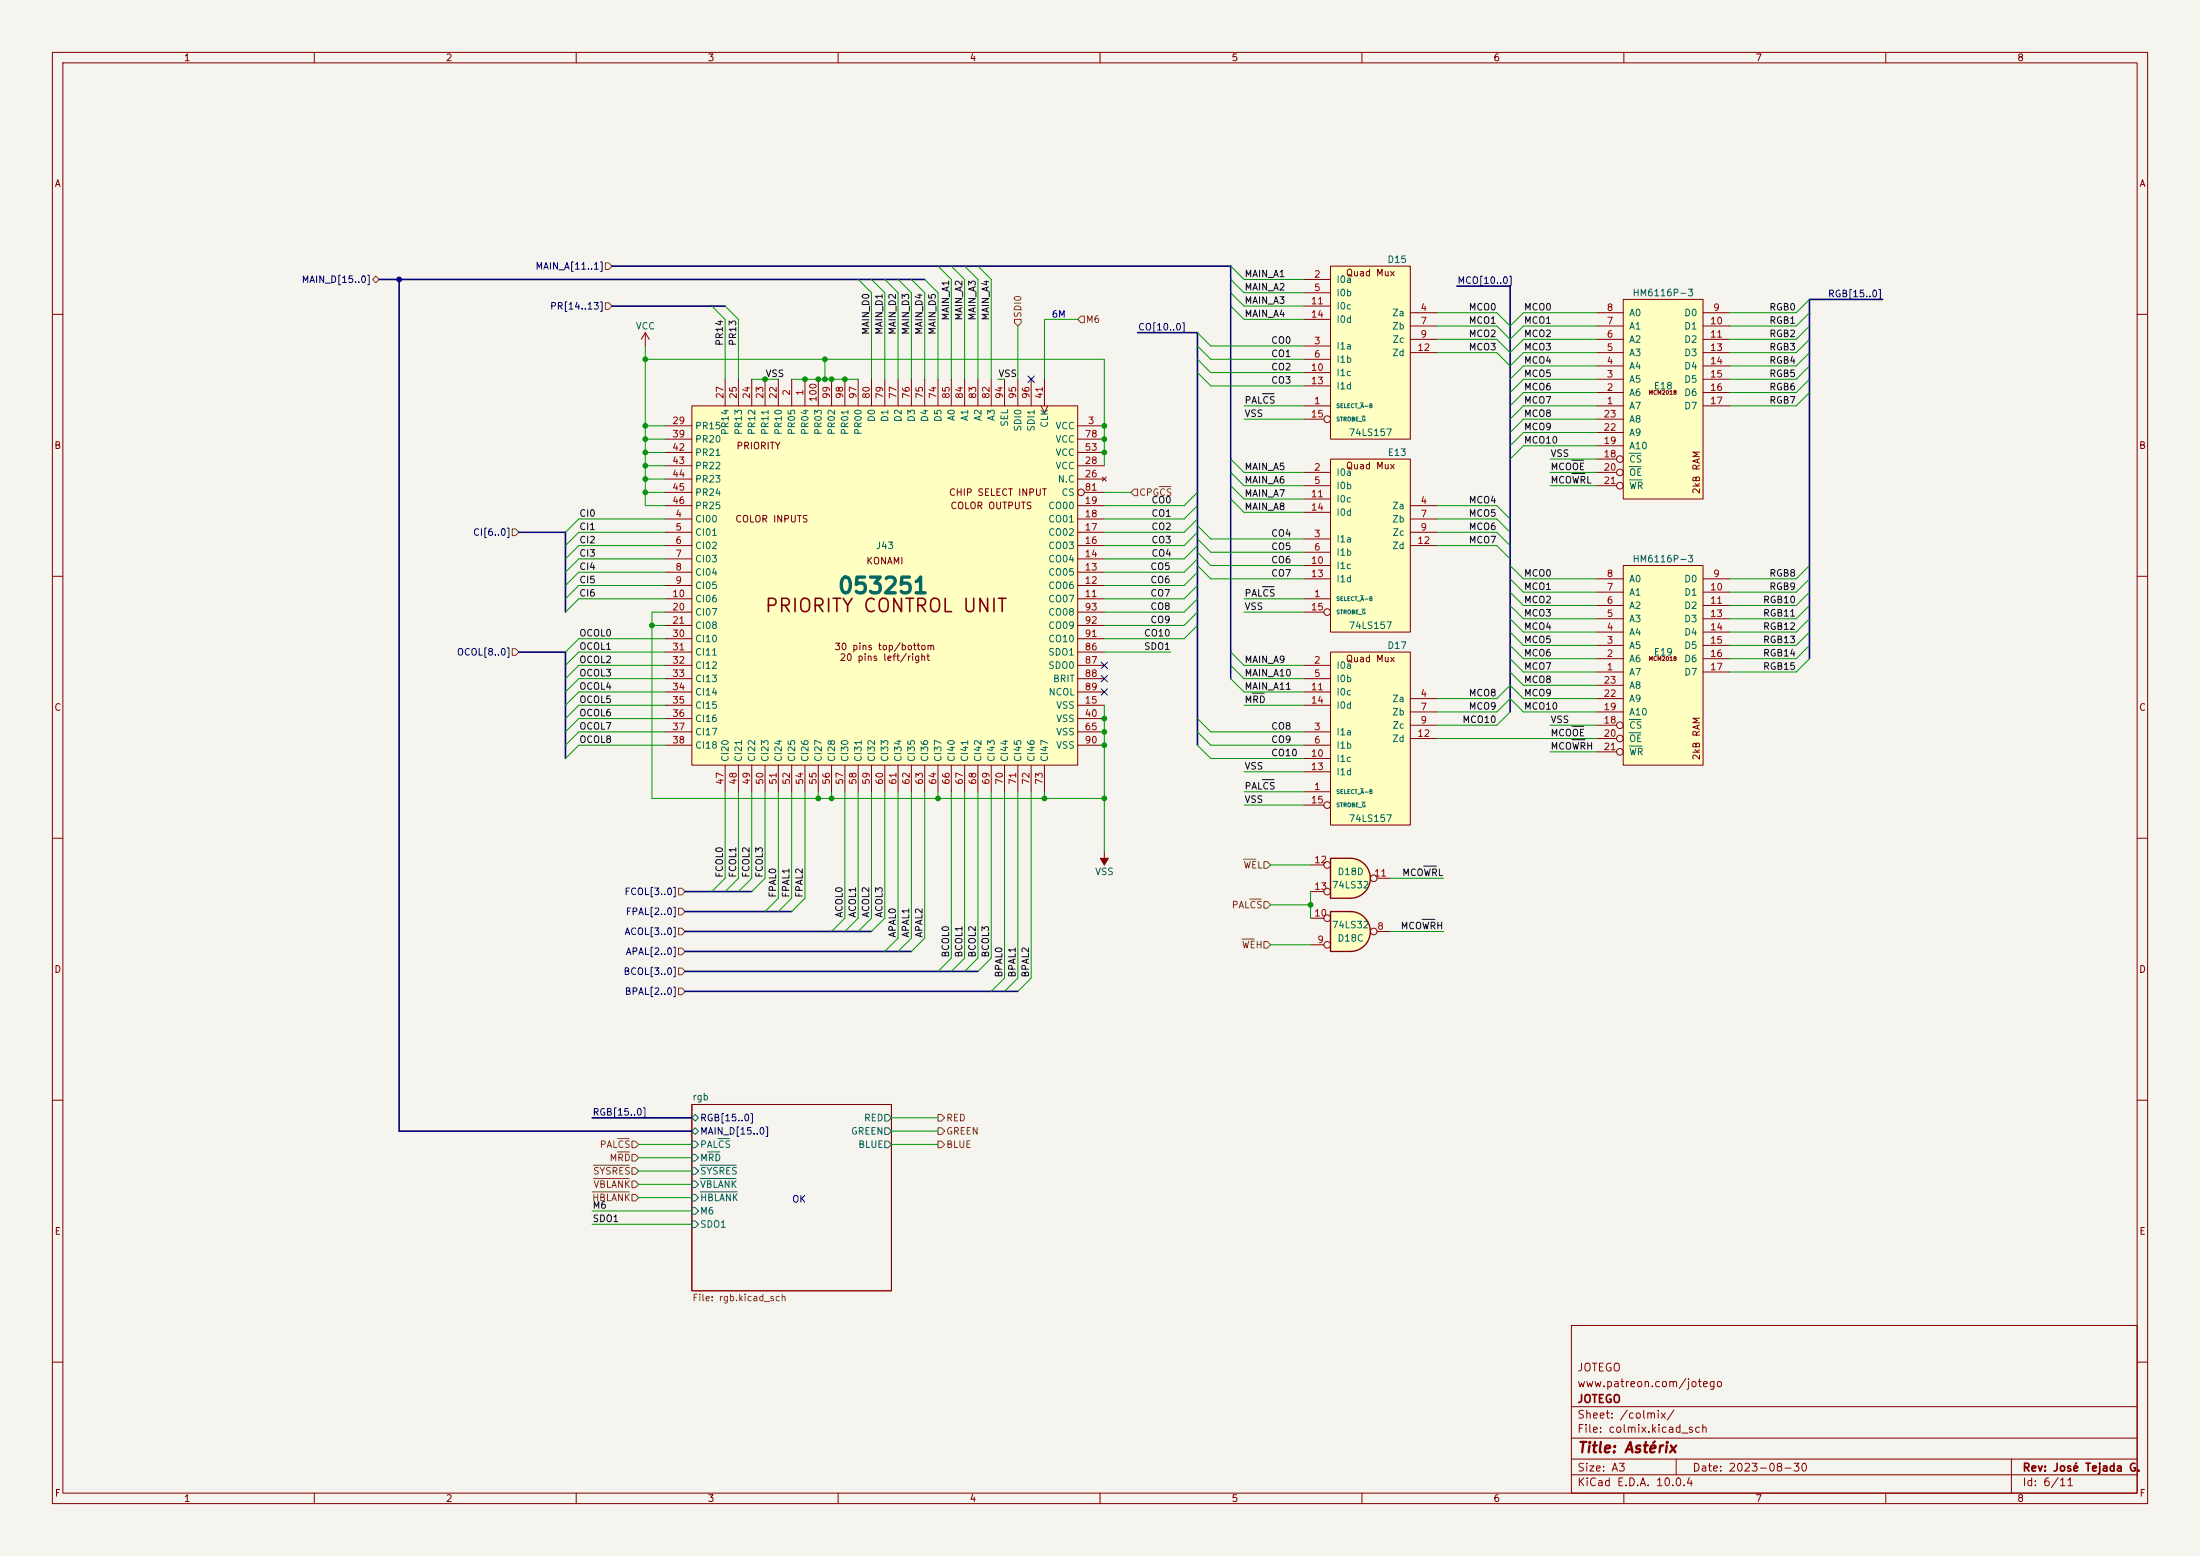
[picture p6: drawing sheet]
<svg xmlns="http://www.w3.org/2000/svg" width="420mm" height="297mm" viewBox="0 0 420 297" stroke-linecap="round" stroke-linejoin="round" font-family="sans-serif">
<path d="M0 0h420v297h-420z" fill="#f5f4ef" stroke="#f5f4ef" stroke-width=".19"/>
<g fill="none" stroke="#840000" stroke-width=".19">
<path d="M10 10h400v277h-400zM12 12h396v273h-396zM60 10v2M110 10v2M160 10v2M210 10v2M260 10v2M310 10v2M360 10v2M10 60h2M408 60h2M10 110h2"/>
<path d="M408 110h2M10 160h2M408 160h2M10 210h2M132.1 210.8h38.1v35.6h-38.1zM408 210h2M300 253h108v32h-108zM10 260h2M300 278.5h108M300 274.5h108M300 268.5h108M320 278.5v3"/>
<path d="M384 278.5v6.5M408 260h2M60 285v2M110 285v2M160 285v2M210 285v2M260 285v2M300 281.5h108M310 285v2M360 285v2"/>
</g>
<g fill="none" stroke="#006464" stroke-width=".19">
<path d="M132.1 215.9l.6-.6 .6 .6-.6 .6zM132.1 217.8h.6l.6 .6-.6 .7h-.6zM132.7 212.7l.6 .7-.6 .6-.6-.6zM135.1 219.9h2.3M137.1 217.3h2.2M168.9 215.3h.6l.7 .6-.7 .6h-.6zM168.9 217.8h.6l.7 .6-.7 .7h-.6zM168.9 212.7h.6l.7 .7-.7 .6h-.6zM132.1 220.3h.6l.6 .7-.6 .6h-.6zM132.1 230.5h.6l.6 .6-.6 .7h-.6zM132.1 233h.6l.6 .7-.6 .6h-.6zM132.1 228h.6l.6 .6-.6 .6h-.6z"/>
<path d="M132.1 225.4h.6l.6 .7-.6 .6h-.6zM132.1 222.9h.6l.6 .6-.6 .7h-.6zM133.7 227.5h7M133.7 225h6.8M133.7 222.4h6.8"/>
</g>
<path d="M309.9 57.2h15.2v38.1h-15.2z" fill="#ffffc2"/>
<g fill="none" stroke="#840000" stroke-width=".19">
<path d="M304.8 59.7h5.1M309.9 57.2h15.2v38.1h-15.2zM325.1 59.7h5.1M304.8 77.5h5.1M304.8 74.9h5.1M304.8 72.4h5.1M304.8 69.9h5.1M304.8 67.3h5.1M304.8 64.8h5.1M304.8 62.2h5.1M325.1 77.5h5.1M325.1 74.9h5.1"/>
<path d="M325.1 72.4h5.1M325.1 69.9h5.1M325.1 67.3h5.1M325.1 64.8h5.1M325.1 62.2h5.1M304.8 87.6h3.8M304.8 85.1h5.1M304.8 90.2h3.8M304.8 92.7h3.8M304.8 82.6h5.1M304.8 80h5.1"/>
<circle cx="309.2" cy="90.2" r=".63"/>
<circle cx="309.2" cy="87.6" r=".63"/>
<circle cx="309.2" cy="92.7" r=".63"/>
</g>
<path d="M311 86.5h2.2M311 89.1h2.2M311 91.6h2.5" fill="none" stroke="#006464" stroke-width=".19"/>
<path d="M254 124.5h15.2v33h-15.2z" fill="#ffffc2"/>
<g fill="none" stroke="#840000" stroke-width=".19">
<path d="M123.2 63.5l-.8 1.3M123.2 63.5l.8 1.3M123.2 63.5v2.5M248.9 127h5.1M248.9 139.7h5.1M248.9 129.5h5.1M248.9 132.1h5.1M248.9 134.6h5.1M254 124.5h15.2v33h-15.2zM269.2 133.4h5.1M269.2 135.9h5.1M269.2 138.4h5.1"/>
<path d="M248.9 151.1h5.1M248.9 142.2h5.1M248.9 144.8h5.1M248.9 147.3h5.1M248.9 153.7h3.8M269.2 141h5.1"/>
<circle cx="253.4" cy="153.7" r=".63"/>
</g>
<path d="M259.7 150.6h.5M260 153.1h.6" fill="none" stroke="#006464" stroke-width=".19"/>
<path d="M254 87.6h15.2v33.1h-15.2z" fill="#ffffc2"/>
<g fill="none" stroke="#840000" stroke-width=".19">
<path d="M248.9 90.2h5.1M248.9 92.7h5.1M248.9 95.3h5.1M248.9 97.8h5.1M254 87.6h15.2v33.1h-15.2zM269.2 96.5h5.1M269.2 99.1h5.1M248.9 114.3h5.1M248.9 102.9h5.1M248.9 105.4h5.1M248.9 108h5.1M248.9 110.5h5.1"/>
<path d="M248.9 116.8h3.8M269.2 101.6h5.1M269.2 104.1h5.1"/>
<circle cx="253.4" cy="116.8" r=".63"/>
</g>
<path d="M259.7 113.7h.5M260 116.3h.6" fill="none" stroke="#006464" stroke-width=".19"/>
<path d="M132.1 77.5h73.6v68.6h-73.6z" fill="#ffffc2"/>
<g fill="none" stroke="#840000" stroke-width=".19">
<path d="M132.1 77.5h73.6v68.6h-73.6zM138.4 72.4v5.1M141 72.4v5.1M143.5 72.4v5.1M146 72.4v5.1M148.6 72.4v5.1M151.1 72.4v5.1M153.7 72.4v5.1M156.2 72.4v5.1M158.7 72.4v5.1M161.3 72.4v5.1M163.8 72.4v5.1"/>
<path d="M166.4 72.4v5.1M168.9 72.4v5.1M171.4 72.4v5.1M174 72.4v5.1M176.5 72.4v5.1M179.1 72.4v5.1M181.6 72.4v5.1M184.1 72.4v5.1M186.7 72.4v5.1M189.2 72.4v5.1M191.8 72.4v5.1M194.3 72.4v5.1"/>
<path d="M196.8 72.4v5.1M198.8 77.5l.6 1.2 .6-1.2M199.4 72.4v5.1M127 81.3h5.1M127 99.1h5.1M127 96.5h5.1M127 91.4h5.1M127 88.9h5.1M127 83.8h5.1M127 86.4h5.1M127 94h5.1M205.7 81.3h5.1"/>
<path d="M205.7 99.1h5.1M205.7 96.5h5.1M205.7 91.4h5.1M205.7 88.9h5.1M205.7 83.8h5.1M205.7 86.4h5.1M207 94h3.8M210.4 91.1l.8 .7M211.2 91.1l-.8 .7M127 101.6h5.1M127 104.1h5.1M127 106.7h5.1"/>
<path d="M127 109.2h5.1M127 111.8h5.1M127 114.3h5.1M127 116.8h5.1M127 119.4h5.1M205.7 101.6h5.1M205.7 104.1h5.1M205.7 106.7h5.1M205.7 109.2h5.1M205.7 111.8h5.1M205.7 114.3h5.1M205.7 116.8h5.1"/>
<path d="M205.7 119.4h5.1M127 134.6h5.1M127 121.9h5.1M127 124.5h5.1M127 127h5.1M127 129.5h5.1M127 132.1h5.1M127 137.2h5.1M127 139.7h5.1M205.7 134.6h5.1M205.7 121.9h5.1M205.7 124.5h5.1"/>
<path d="M205.7 127h5.1M205.7 129.5h5.1M205.7 132.1h5.1M205.7 137.2h5.1M205.7 139.7h5.1M127 142.2h5.1M138.4 146.1v5M141 146.1v5M143.5 146.1v5M146 146.1v5M148.6 146.1v5M151.1 146.1v5"/>
<path d="M153.7 146.1v5M156.2 146.1v5M158.7 146.1v5M161.3 146.1v5M163.8 146.1v5M166.4 146.1v5M168.9 146.1v5M171.4 146.1v5M174 146.1v5M176.5 146.1v5M179.1 146.1v5M181.6 146.1v5"/>
<path d="M184.1 146.1v5M186.7 146.1v5M189.2 146.1v5M191.8 146.1v5M194.3 146.1v5M196.8 146.1v5M199.4 146.1v5M205.7 142.2h5.1"/>
<circle cx="206.4" cy="94" r=".63"/>
</g>
<path d="M257.8 163.8a3.8 3.8 0 0 1 3.8 3.8 3.8 3.8 0 0 1-3.8 3.9z" fill="#ffffc2" stroke="#ffffc2" stroke-width=".19"/>
<path d="M254 163.8h3.8v7.7h-3.8z" fill="#ffffc2"/>
<path d="M254 163.8h3.8a3.8 3.8 0 0 1 3.8 3.8 3.8 3.8 0 0 1-3.8 3.9h-3.8z" fill="none" stroke="#840000" stroke-width=".25"/>
<g fill="none" stroke="#840000" stroke-width=".19">
<path d="M250.2 165.1h2.5M250.2 170.2h2.5M262.9 167.6h2.5"/>
<circle cx="253.4" cy="165.1" r=".63"/>
<circle cx="253.4" cy="170.2" r=".63"/>
<circle cx="262.3" cy="167.6" r=".63"/>
</g>
<path d="M257.8 174a3.8 3.8 0 0 1 3.8 3.8 3.8 3.8 0 0 1-3.8 3.8z" fill="#ffffc2" stroke="#ffffc2" stroke-width=".19"/>
<path d="M254 174h3.8v7.6h-3.8z" fill="#ffffc2"/>
<path d="M254 174h3.8a3.8 3.8 0 0 1 3.8 3.8 3.8 3.8 0 0 1-3.8 3.8h-3.8z" fill="none" stroke="#840000" stroke-width=".25"/>
<g fill="none" stroke="#840000" stroke-width=".19">
<path d="M210.8 162.6v2.5M250.2 175.3h2.5M262.9 177.8h2.5M250.2 180.3h2.5"/>
<circle cx="253.4" cy="175.3" r=".63"/>
<circle cx="262.3" cy="177.8" r=".63"/>
<circle cx="253.4" cy="180.3" r=".63"/>
</g>
<path d="M210.1 163.8h1.5l-.8 1.3z" fill="#840000" stroke="#840000" stroke-width=".19"/>
<path d="M309.9 108h15.2v38.1h-15.2z" fill="#ffffc2"/>
<g fill="none" stroke="#840000" stroke-width=".19">
<path d="M304.8 118.1h5.1M304.8 115.6h5.1M304.8 113h5.1M304.8 110.5h5.1M309.9 108h15.2v38.1h-15.2zM325.1 118.1h5.1M325.1 115.6h5.1M325.1 113h5.1M325.1 110.5h5.1M304.8 128.3h5.1M304.8 125.7h5.1M304.8 123.2h5.1"/>
<path d="M304.8 120.7h5.1M304.8 138.4h3.8M304.8 135.9h5.1M304.8 133.4h5.1M304.8 130.8h5.1M325.1 128.3h5.1M325.1 125.7h5.1M325.1 123.2h5.1M325.1 120.7h5.1M304.8 141h3.8M304.8 143.5h3.8"/>
<circle cx="309.2" cy="138.4" r=".63"/>
<circle cx="309.2" cy="143.5" r=".63"/>
<circle cx="309.2" cy="141" r=".63"/>
</g>
<path d="M311 137.3h2.2M311 139.9h2.2M311 142.4h2.5" fill="none" stroke="#006464" stroke-width=".19"/>
<path d="M254 50.8h15.2v33h-15.2z" fill="#ffffc2"/>
<g fill="none" stroke="#840000" stroke-width=".19">
<path d="M248.9 53.3h5.1M248.9 55.9h5.1M248.9 58.4h5.1M254 50.8h15.2v33h-15.2zM269.2 59.7h5.1M248.9 77.5h5.1M248.9 66h5.1M248.9 68.6h5.1M248.9 71.1h5.1M248.9 73.7h5.1M248.9 61h5.1M269.2 62.2h5.1"/>
<path d="M269.2 64.8h5.1M269.2 67.3h5.1M248.9 80h3.8"/>
<circle cx="253.4" cy="80" r=".63"/>
</g>
<path d="M259.7 76.9h.5M260 79.4h.6" fill="none" stroke="#006464" stroke-width=".19"/>
<g fill="none" stroke="#725600" stroke-width=".19">
<path d="M71.1 53.3l.7-.6 .6 .6-.6 .7zM115.6 50.2h.6l.6 .6-.6 .6h-.6zM115.6 57.8h.6l.6 .6-.6 .7h-.6zM193.7 61h1.2v.6l-.6 .6-.6-.6zM206.4 60.3h.6v1.3h-.6l-.7-.6zM216.5 93.3h.7v1.3h-.7l-.6-.6zM221.3 92.9h2.2M97.8 101h.6l.7 .6-.7 .6h-.6zM97.8 123.8h.6l.7 .7-.7 .6h-.6zM129.5 169.5h.7l.6 .7-.6 .6h-.7zM129.5 173.4h.7l.6 .6-.6 .6h-.7zM129.5 177.2h.7l.6 .6-.6 .6h-.7z"/>
<path d="M237.1 179.2h2.3M237.4 164h2.4M238.6 171.6h2.2M241.3 179.7h.6l.7 .6-.7 .7h-.6zM241.3 172.1h.6l.7 .6-.7 .7h-.6zM241.3 164.5h.6l.7 .6-.7 .6h-.6zM129.5 188.6h.7l.6 .6-.6 .7h-.7zM129.5 184.8h.7l.6 .6-.6 .7h-.7zM129.5 181h.7l.6 .6-.6 .6h-.7zM117.8 219.9h2.3M117.9 217.3h2.2M120.6 217.8h.7l.6 .6-.6 .7h-.7z"/>
<path d="M179.1 212.7h.6l.6 .7-.6 .6h-.6zM179.1 215.3h.6l.6 .6-.6 .6h-.6zM179.1 217.8h.6l.6 .6-.6 .7h-.6zM113.1 227.5h7M113.2 222.4h6.9M113.3 225h6.8M120.6 228h.7l.6 .6-.6 .6h-.7zM120.6 222.9h.7l.6 .6-.6 .7h-.7zM120.6 225.4h.7l.6 .7-.6 .6h-.7zM120.6 220.3h.7l.6 .7-.6 .6h-.7z"/>
</g>
<path d="M241 75.2h2.2M300.1 87.9h2.2M300.1 90.4h2.5M241 112h2.2M239.1 132.3h2.3M300.1 138.7h2.2M241 148.8h2.2M300.1 141.2h2.5M271.5 175.5h2.4M271.8 165.3h2.4" fill="none" stroke="#0f0f0f" stroke-width=".19"/>
<g fill="none" stroke="#000084" stroke-width=".3">
<path d="M72.4 53.3h104.1M76.2 53.3v162.6h55.9M116.8 50.8h118.1v78.7M116.8 58.4h21.6M278.1 54.6h10.2v81.3M359.4 57.2h-14v68.5M217.2 63.5h11.4v78.7M99.1 101.6h8.8v15.2M99.1 124.5h8.8v20.3M130.8 174h20.3M130.8 170.2h12.7M130.8 177.8h35.6"/>
<path d="M130.8 185.4h55.9M130.8 189.2h63.5M130.8 181.6h43.2M113 213.4h19.1"/>
</g>
<g fill="none" stroke="#009600" stroke-width=".19">
<path d="M135.9 58.4l2.5 2.6v11.4M138.4 58.4l2.6 2.6v11.4M163.8 53.3l2.6 2.6v16.5M166.4 53.3l2.5 2.6v16.5M168.9 53.3l2.5 2.6v16.5M171.4 53.3l2.6 2.6v16.5M174 53.3l2.5 2.6v16.5M176.5 53.3l2.6 2.6v16.5M179.1 50.8l2.5 2.5v19.1M181.6 50.8l2.5 2.5v19.1M184.1 50.8l2.6 2.5v19.1M186.7 50.8l2.5 2.5v19.1"/>
<path d="M234.9 58.4l2.6 2.6h11.4M234.9 55.9l2.6 2.5h11.4M234.9 53.3l2.6 2.6h11.4M234.9 50.8l2.6 2.5h11.4M274.3 59.7h11.4l2.6 2.5 2.5-2.5h14M345.4 57.2l-2.5 2.5h-12.7M345.4 59.7l-2.5 2.5h-12.7M123.2 68.6h87.6v20.3M123.2 66v30.5h3.8M143.5 72.4h5.1M151.1 72.4h12.7M157.5 68.6v3.8"/>
<path d="M190.5 72.4h1.3M194.3 62.2v10.2M205.7 61h-6.3v11.4M228.6 66l2.5 2.6h17.8M228.6 68.6l2.5 2.5h17.8M228.6 63.5l2.5 2.5h17.8M228.6 71.1l2.5 2.6h17.8M237.5 77.5h11.4M274.3 64.8h11.4l2.6 2.5 2.5-2.5h14M274.3 62.2h11.4l2.6 2.6 2.5-2.6h14M274.3 67.3h11.4l2.6 2.6 2.5-2.6h14M304.8 72.4h-14l-2.5 2.5"/>
<path d="M304.8 74.9h-14l-2.5 2.6M304.8 69.9h-14l-2.5 2.5M304.8 77.5h-14l-2.5 2.5M345.4 69.9l-2.5 2.5h-12.7M345.4 62.2l-2.5 2.6h-12.7M345.4 72.4l-2.5 2.5h-12.7M345.4 67.3l-2.5 2.6h-12.7M345.4 74.9l-2.5 2.6h-12.7M345.4 64.8l-2.5 2.5h-12.7M123.2 81.3h3.8M123.2 83.8h3.8M123.2 86.4h3.8"/>
<path d="M123.2 91.4h3.8M123.2 88.9h3.8M123.2 94h3.8M127 99.1h-16.5l-2.6 2.5M210.8 94h5.1M228.6 96.5l-2.5 2.6h-15.3M228.6 99.1l-2.5 2.5h-15.3M228.6 94l-2.5 2.5h-15.3M234.9 87.6l2.6 2.6h11.4M234.9 92.7l2.6 2.6h11.4M234.9 95.3l2.6 2.5h11.4M234.9 90.2l2.6 2.5h11.4"/>
<path d="M237.5 80h11.4M274.3 99.1h11.4l2.6 2.5M274.3 96.5h11.4l2.6 2.6M295.9 90.2h8.9M295.9 92.7h8.9M295.9 87.6h8.9M304.8 80h-14l-2.5 2.6M304.8 85.1h-14l-2.5 2.5M304.8 82.6h-14l-2.5 2.5M124.5 119.4h2.5M127 116.8h-2.5v35.6h86.3M127 106.7h-16.5l-2.6 2.5"/>
<path d="M127 101.6h-16.5l-2.6 2.5M127 104.1h-16.5l-2.6 2.6M127 111.8h-16.5l-2.6 2.5M127 109.2h-16.5l-2.6 2.6M127 114.3h-16.5l-2.6 2.5M228.6 104.1l-2.5 2.6h-15.3M228.6 119.4l-2.5 2.5h-15.3M228.6 101.6l-2.5 2.5h-15.3M228.6 108l2.5 2.5h17.8M228.6 109.2l-2.5 2.6h-15.3M228.6 106.7l-2.5 2.5h-15.3M228.6 116.8l-2.5 2.6h-15.3"/>
<path d="M228.6 114.3l-2.5 2.5h-15.3M228.6 111.8l-2.5 2.5h-15.3M228.6 100.3l2.5 2.6h17.8M228.6 102.9l2.5 2.5h17.8M228.6 105.4l2.5 2.6h17.8M237.5 116.8h11.4M237.5 114.3h11.4M274.3 101.6h11.4l2.6 2.5M274.3 104.1h11.4l2.6 2.6M288.3 110.5l2.5 2.5h14M288.3 113l2.5 2.6h14M288.3 115.6l2.5 2.5h14"/>
<path d="M288.3 108l2.5 2.5h14M288.3 118.1l2.5 2.6h14M345.4 110.5l-2.5 2.5h-12.7M345.4 113l-2.5 2.6h-12.7M345.4 115.6l-2.5 2.5h-12.7M345.4 108l-2.5 2.5h-12.7M345.4 118.1l-2.5 2.6h-12.7M127 139.7h-16.5l-2.6 2.5M127 132.1h-16.5l-2.6 2.5M127 134.6h-16.5l-2.6 2.6M127 137.2h-16.5l-2.6 2.5M127 129.5h-16.5l-2.6 2.6"/>
<path d="M127 124.5h-16.5l-2.6 2.5M127 121.9h-16.5l-2.6 2.6M127 127h-16.5l-2.6 2.5M210.8 134.6v28M210.8 124.5h12.7M228.6 137.2l2.5 2.5h17.8M228.6 139.7l2.5 2.5h17.8M234.9 129.5l2.6 2.6h11.4M234.9 127l2.6 2.5h11.4M234.9 124.5l2.6 2.5h11.4M237.5 134.6h11.4M274.3 135.9h11.4l2.6-2.5 2.5 2.5h14"/>
<path d="M274.3 133.4h11.4l2.6-2.6 2.5 2.6h14M288.3 123.2l2.5 2.5h14M288.3 128.3l2.5 2.5h14M288.3 125.7l2.5 2.6h14M288.3 120.7l2.5 2.5h14M288.3 135.9l-2.6 2.5h-11.4M295.9 138.4h8.9M345.4 123.2l-2.5 2.5h-12.7M345.4 125.7l-2.5 2.6h-12.7M345.4 120.7l-2.5 2.5h-12.7M127 142.2h-16.5l-2.6 2.6M138.4 151.1v16.5l-2.5 2.6"/>
<path d="M141 151.1v16.5l-2.6 2.6M143.5 151.1v16.5l-2.5 2.6M146 151.1v16.5l-2.5 2.6M148.6 151.1v20.4l-2.6 2.5M151.1 151.1v20.4l-2.5 2.5M153.7 151.1v20.4l-2.6 2.5M156.2 151.1v1.3M158.7 151.1v1.3M161.3 151.1v24.2l-2.6 2.5M163.8 151.1v24.2l-2.5 2.5M166.4 151.1v24.2l-2.6 2.5M168.9 151.1v24.2l-2.5 2.5"/>
<path d="M171.4 151.1v28l-2.5 2.5M174 151.1v28l-2.6 2.5M176.5 151.1v28l-2.5 2.5M179.1 151.1v1.3M181.6 151.1v31.8l-2.5 2.5M184.1 151.1v31.8l-2.5 2.5M186.7 151.1v31.8l-2.6 2.5M189.2 151.1v31.8l-2.5 2.5M191.8 151.1v35.6l-2.6 2.5M194.3 151.1v35.6l-2.5 2.5M196.8 151.1v35.6l-2.5 2.5M199.4 151.1v1.3"/>
<path d="M228.6 142.2l2.5 2.6h17.8M237.5 147.3h11.4M237.5 153.7h11.4M237.5 151.1h11.4M274.3 141h30.5M295.9 143.5h8.9M242.6 165.1h7.6M242.6 172.7h7.6M250.2 170.2v5.1M265.4 177.8h10.2M265.4 167.6h10.2M242.6 180.3h7.6"/>
<path d="M121.9 218.4h10.2M170.2 218.4h8.9M170.2 213.4h8.9M170.2 215.9h8.9M113 231.1h19.1M113 233.7h19.1M121.9 221h10.2M121.9 223.5h10.2M121.9 228.6h10.2M121.9 226.1h10.2"/>
</g>
<path d="M196.2 71.8l1.3 1.2M197.5 71.8l-1.3 1.2M210.2 131.5l1.2 1.2M210.2 126.4l1.2 1.2M210.2 128.9l1.2 1.2M211.4 131.5l-1.2 1.2M211.4 126.4l-1.2 1.2M211.4 128.9l-1.2 1.2" fill="none" stroke="#000084" stroke-width=".19"/>
<g fill="#009600" stroke="#009600" stroke-width=".19">
<circle cx="210.8" cy="83.8" r=".46"/>
<circle cx="210.8" cy="86.4" r=".46"/>
<circle cx="210.8" cy="81.3" r=".46"/>
<circle cx="161.3" cy="72.4" r=".46"/>
<circle cx="179.1" cy="152.4" r=".46"/>
<circle cx="156.2" cy="152.4" r=".46"/>
<circle cx="158.7" cy="152.4" r=".46"/>
<circle cx="146" cy="72.4" r=".46"/>
<circle cx="123.2" cy="86.4" r=".46"/>
<circle cx="123.2" cy="88.9" r=".46"/>
<circle cx="124.5" cy="119.4" r=".46"/>
<circle cx="157.5" cy="68.6" r=".46"/>
<circle cx="158.7" cy="72.4" r=".46"/>
<circle cx="157.5" cy="72.4" r=".46"/>
<circle cx="153.7" cy="72.4" r=".46"/>
<circle cx="156.2" cy="72.4" r=".46"/>
<circle cx="123.2" cy="81.3" r=".46"/>
<circle cx="123.2" cy="68.6" r=".46"/>
<circle cx="123.2" cy="83.8" r=".46"/>
<circle cx="123.2" cy="91.4" r=".46"/>
<circle cx="123.2" cy="94" r=".46"/>
<circle cx="210.8" cy="137.2" r=".46"/>
<circle cx="199.4" cy="152.4" r=".46"/>
<circle cx="210.8" cy="142.2" r=".46"/>
<circle cx="210.8" cy="152.4" r=".46"/>
<circle cx="210.8" cy="139.7" r=".46"/>
<circle cx="250.2" cy="172.7" r=".46"/>
</g>
<circle cx="76.2" cy="53.3" r=".46" fill="#000084" stroke="#000084" stroke-width=".19"/>
<text font-size="3" fill="#006464" x="159.7" y="114.1">053251</text>
<text font-size="2.5" fill="#840000" x="145.8" y="117.5">PRIORITY CONTROL UNIT</text>
<text font-size="2" fill="#840000" x="301" y="277.8">Title: Astérix</text>
<g font-size="1.5" fill="#840000">
<text x="301" y="262.1">JOTEGO</text>
<text x="301" y="268.1">JOTEGO</text>
<text x="301" y="265.1">www.patreon.com/jotego</text>
<text x="301" y="273.8">File: colmix.kicad_sch</text>
<text x="301" y="271.1">Sheet: /colmix/</text>
<text x="301" y="281.2">Size: A3</text>
<text x="323" y="281.2">Date: 2023-08-30</text>
<text x="386" y="281.2">Rev: José Tejada G.</text>
<text x="301" y="284">KiCad E.D.A. 10.0.4</text>
<text x="386" y="284">Id: 6/11</text>
</g>
<g font-size="1.3" fill="#840000">
<text x="35" y="12">1</text>
<text x="85" y="12">2</text>
<text x="135" y="12">3</text>
<text x="185" y="12">4</text>
<text x="235" y="12">5</text>
<text x="285" y="12">6</text>
<text x="335" y="12">7</text>
<text x="385" y="12">8</text>
<text x="10.3" y="36">A</text>
<text x="408.3" y="36">A</text>
<text x="256.8" y="53">Quad Mux</text>
<text x="10.3" y="86">B</text>
<text x="140.5" y="86.1">PRIORITY</text>
<text x="256.8" y="89.9">Quad Mux</text>
<text x="408.2" y="86">B</text>
<text x="181.1" y="95">CHIP SELECT INPUT</text>
<text x="324.8" y="94.4" transform="rotate(-90 324.8 94.4)">2kB RAM</text>
<text x="140.3" y="100">COLOR INPUTS</text>
<text x="181.3" y="97.5">COLOR OUTPUTS</text>
<text x="165.3" y="108">KONAMI</text>
<text x="159.2" y="124.4">30 pins top/bottom</text>
<text x="160.2" y="126.5">20 pins left/right</text>
<text x="256.8" y="126.7">Quad Mux</text>
<text x="10.3" y="136">C</text>
<text x="408.2" y="136">C</text>
<text x="324.8" y="145.2" transform="rotate(-90 324.8 145.2)">2kB RAM</text>
<text x="10.3" y="186">D</text>
<text x="408.2" y="186">D</text>
<text x="10.3" y="236">E</text>
<text x="408.3" y="236">E</text>
<text x="10.3" y="286">F</text>
<text x="35" y="287">1</text>
<text x="85" y="287">2</text>
<text x="135" y="287">3</text>
<text x="185" y="287">4</text>
<text x="235" y="287">5</text>
<text x="285" y="287">6</text>
<text x="335" y="287">7</text>
<text x="385" y="287">8</text>
<text x="408.3" y="286">F</text>
</g>
<g font-size="1.3" fill="#000084">
<text x="102.1" y="51.8">MAIN_A[11..1]</text>
<text x="57.5" y="54.3">MAIN_D[15..0]</text>
<text x="104.9" y="59.4">PR[14..13]</text>
<text x="278.1" y="54.5">MCO[10..0]</text>
<text x="348.9" y="57">RGB[15..0]</text>
<text x="217.2" y="63.4">CO[10..0]</text>
<text x="90.2" y="102.6">CI[6..0]</text>
<text x="87.1" y="125.4">OCOL[8..0]</text>
<text x="119.1" y="171.2">FCOL[3..0]</text>
<text x="119.1" y="178.8">ACOL[3..0]</text>
<text x="119.3" y="175">FPAL[2..0]</text>
<text x="119.3" y="182.6">APAL[2..0]</text>
<text x="118.9" y="186.4">BCOL[3..0]</text>
<text x="119.2" y="190.2">BPAL[2..0]</text>
<text x="113" y="213.2">RGB[15..0]</text>
<text x="133.5" y="214.3">RGB[15..0]</text>
<text x="133.5" y="216.9">MAIN_D[15..0]</text>
</g>
<g font-size="1.3" fill="#0f0f0f">
<text x="237.5" y="53.2">MAIN_A1</text>
<text x="237.5" y="55.8">MAIN_A2</text>
<text x="237.5" y="58.3">MAIN_A3</text>
<text x="280.3" y="59.6">MCO0</text>
<text x="290.8" y="59.6">MCO0</text>
<text x="337.7" y="59.6">RGB0</text>
<text x="166.2" y="64" transform="rotate(-90 166.2 64)">MAIN_D0</text>
<text x="168.8" y="64" transform="rotate(-90 168.8 64)">MAIN_D1</text>
<text x="171.3" y="64" transform="rotate(-90 171.3 64)">MAIN_D2</text>
<text x="173.9" y="64" transform="rotate(-90 173.9 64)">MAIN_D3</text>
<text x="176.4" y="64" transform="rotate(-90 176.4 64)">MAIN_D4</text>
<text x="178.9" y="64" transform="rotate(-90 178.9 64)">MAIN_D5</text>
<text x="181.5" y="61.3" transform="rotate(-90 181.5 61.3)">MAIN_A1</text>
<text x="184" y="61.3" transform="rotate(-90 184 61.3)">MAIN_A2</text>
<text x="186.6" y="61.3" transform="rotate(-90 186.6 61.3)">MAIN_A3</text>
<text x="189.1" y="61.3" transform="rotate(-90 189.1 61.3)">MAIN_A4</text>
<text x="237.5" y="60.8">MAIN_A4</text>
<text x="242.6" y="65.9">CO0</text>
<text x="280.3" y="64.6">MCO2</text>
<text x="280.3" y="62.1">MCO1</text>
<text x="290.8" y="62.1">MCO1</text>
<text x="290.8" y="64.6">MCO2</text>
<text x="337.7" y="62.1">RGB1</text>
<text x="337.7" y="64.6">RGB2</text>
<text x="138.3" y="66.1" transform="rotate(-90 138.3 66.1)">PR14</text>
<text x="140.8" y="66.1" transform="rotate(-90 140.8 66.1)">PR13</text>
<text x="242.6" y="68.5">CO1</text>
<text x="242.6" y="71">CO2</text>
<text x="280.3" y="67.2">MCO3</text>
<text x="290.8" y="67.2">MCO3</text>
<text x="290.8" y="69.7">MCO4</text>
<text x="337.7" y="67.2">RGB3</text>
<text x="337.7" y="69.7">RGB4</text>
<text x="146" y="72.3">VSS</text>
<text x="190.5" y="72.3">VSS</text>
<text x="237.5" y="77.3">PALCS</text>
<text x="242.6" y="73.5">CO3</text>
<text x="290.8" y="74.8">MCO6</text>
<text x="290.8" y="77.3">MCO7</text>
<text x="290.8" y="72.3">MCO5</text>
<text x="337.7" y="77.3">RGB7</text>
<text x="337.7" y="72.3">RGB5</text>
<text x="337.7" y="74.8">RGB6</text>
<text x="237.5" y="79.9">VSS</text>
<text x="290.8" y="79.9">MCO8</text>
<text x="290.8" y="82.4">MCO9</text>
<text x="290.8" y="85">MCO10</text>
<text x="295.9" y="87.5">VSS</text>
<text x="237.5" y="92.6">MAIN_A6</text>
<text x="237.5" y="95.1">MAIN_A7</text>
<text x="237.5" y="90">MAIN_A5</text>
<text x="295.9" y="90">MCOOE</text>
<text x="295.9" y="92.6">MCOWRL</text>
<text x="110.5" y="101.5">CI1</text>
<text x="110.5" y="98.9">CI0</text>
<text x="219.7" y="98.9">CO1</text>
<text x="219.7" y="101.5">CO2</text>
<text x="219.7" y="96.4">CO0</text>
<text x="237.5" y="97.7">MAIN_A8</text>
<text x="280.3" y="101.5">MCO6</text>
<text x="280.3" y="96.4">MCO4</text>
<text x="280.3" y="98.9">MCO5</text>
<text x="110.5" y="106.6">CI3</text>
<text x="110.5" y="104">CI2</text>
<text x="219.7" y="104">CO3</text>
<text x="219.7" y="106.6">CO4</text>
<text x="242.6" y="107.8">CO6</text>
<text x="242.6" y="102.7">CO4</text>
<text x="242.6" y="105.3">CO5</text>
<text x="280.3" y="104">MCO7</text>
<text x="110.5" y="109.1">CI4</text>
<text x="110.5" y="111.6">CI5</text>
<text x="219.5" y="109.1">CO5</text>
<text x="219.5" y="111.6">CO6</text>
<text x="242.6" y="110.4">CO7</text>
<text x="290.8" y="110.4">MCO0</text>
<text x="290.8" y="112.9">MCO1</text>
<text x="337.7" y="112.9">RGB9</text>
<text x="337.7" y="110.4">RGB8</text>
<text x="110.5" y="114.2">CI6</text>
<text x="219.5" y="114.2">CO7</text>
<text x="219.5" y="116.7">CO8</text>
<text x="219.5" y="119.3">CO9</text>
<text x="237.5" y="114.2">PALCS</text>
<text x="237.5" y="116.7">VSS</text>
<text x="290.8" y="115.4">MCO2</text>
<text x="290.8" y="118">MCO3</text>
<text x="336.5" y="118">RGB11</text>
<text x="336.5" y="115.4">RGB10</text>
<text x="110.5" y="124.3">OCOL1</text>
<text x="110.5" y="121.8">OCOL0</text>
<text x="218.3" y="121.8">CO10</text>
<text x="218.3" y="124.3">SDO1</text>
<text x="290.8" y="125.6">MCO6</text>
<text x="290.8" y="123.1">MCO5</text>
<text x="290.8" y="120.5">MCO4</text>
<text x="336.5" y="125.6">RGB14</text>
<text x="336.5" y="120.5">RGB12</text>
<text x="336.5" y="123.1">RGB13</text>
<text x="110.5" y="132">OCOL4</text>
<text x="110.5" y="126.9">OCOL2</text>
<text x="110.5" y="129.4">OCOL3</text>
<text x="237.5" y="129.4">MAIN_A10</text>
<text x="237.5" y="132">MAIN_A11</text>
<text x="237.5" y="126.9">MAIN_A9</text>
<text x="290.8" y="130.7">MCO8</text>
<text x="290.8" y="128.1">MCO7</text>
<text x="336.5" y="128.1">RGB15</text>
<text x="110.5" y="137">OCOL6</text>
<text x="110.5" y="134.5">OCOL5</text>
<text x="237.5" y="134.5">MRD</text>
<text x="280.3" y="135.8">MCO9</text>
<text x="280.3" y="133.2">MCO8</text>
<text x="290.8" y="133.2">MCO9</text>
<text x="290.8" y="135.8">MCO10</text>
<text x="110.5" y="142.1">OCOL8</text>
<text x="110.5" y="139.6">OCOL7</text>
<text x="242.6" y="139.6">CO8</text>
<text x="242.6" y="142.1">CO9</text>
<text x="279.1" y="138.3">MCO10</text>
<text x="295.9" y="143.4">MCOWRH</text>
<text x="295.9" y="140.8">MCOOE</text>
<text x="295.9" y="138.3">VSS</text>
<text x="237.5" y="147.2">VSS</text>
<text x="242.6" y="144.7">CO10</text>
<text x="237.5" y="153.5">VSS</text>
<text x="237.5" y="151">PALCS</text>
<text x="138.3" y="167.6" transform="rotate(-90 138.3 167.6)">FCOL0</text>
<text x="140.8" y="167.6" transform="rotate(-90 140.8 167.6)">FCOL1</text>
<text x="143.4" y="167.6" transform="rotate(-90 143.4 167.6)">FCOL2</text>
<text x="145.9" y="167.6" transform="rotate(-90 145.9 167.6)">FCOL3</text>
<text x="267.6" y="167.5">MCOWRL</text>
<text x="148.5" y="171.4" transform="rotate(-90 148.5 171.4)">FPAL0</text>
<text x="151" y="171.4" transform="rotate(-90 151 171.4)">FPAL1</text>
<text x="153.5" y="171.4" transform="rotate(-90 153.5 171.4)">FPAL2</text>
<text x="161.2" y="175.3" transform="rotate(-90 161.2 175.3)">ACOL0</text>
<text x="163.7" y="175.3" transform="rotate(-90 163.7 175.3)">ACOL1</text>
<text x="166.2" y="175.3" transform="rotate(-90 166.2 175.3)">ACOL2</text>
<text x="168.8" y="175.3" transform="rotate(-90 168.8 175.3)">ACOL3</text>
<text x="171.3" y="179.1" transform="rotate(-90 171.3 179.1)">APAL0</text>
<text x="173.9" y="179.1" transform="rotate(-90 173.9 179.1)">APAL1</text>
<text x="176.4" y="179.1" transform="rotate(-90 176.4 179.1)">APAL2</text>
<text x="267.3" y="177.7">MCOWRH</text>
<text x="181.5" y="182.9" transform="rotate(-90 181.5 182.9)">BCOL0</text>
<text x="184" y="182.9" transform="rotate(-90 184 182.9)">BCOL1</text>
<text x="186.6" y="182.9" transform="rotate(-90 186.6 182.9)">BCOL2</text>
<text x="189.1" y="182.9" transform="rotate(-90 189.1 182.9)">BCOL3</text>
<text x="191.6" y="186.7" transform="rotate(-90 191.6 186.7)">BPAL0</text>
<text x="194.2" y="186.7" transform="rotate(-90 194.2 186.7)">BPAL1</text>
<text x="196.7" y="186.7" transform="rotate(-90 196.7 186.7)">BPAL2</text>
<text x="113" y="231">M6</text>
<text x="113" y="233.6">SDO1</text>
</g>
<g font-size="1.3" fill="#a90000">
<text x="250.8" y="53.3">2</text>
<text x="250.1" y="58.4">11</text>
<text x="250.8" y="55.9">5</text>
<text x="271.1" y="59.7">4</text>
<text x="306.6" y="59.7">8</text>
<text x="327" y="59.7">9</text>
<text x="250.1" y="60.9">14</text>
<text x="271.1" y="62.2">7</text>
<text x="271.1" y="64.7">9</text>
<text x="306.6" y="64.7">6</text>
<text x="306.6" y="62.2">7</text>
<text x="326.3" y="62.2">10</text>
<text x="326.3" y="64.7">11</text>
<text x="250.1" y="71.1">10</text>
<text x="250.8" y="66">3</text>
<text x="250.8" y="68.6">6</text>
<text x="270.5" y="67.3">12</text>
<text x="306.6" y="69.8">4</text>
<text x="306.6" y="67.3">5</text>
<text x="326.3" y="67.3">13</text>
<text x="326.3" y="69.8">14</text>
<text x="138.4" y="76.2" transform="rotate(-90 138.4 76.2)">27</text>
<text x="140.9" y="76.2" transform="rotate(-90 140.9 76.2)">25</text>
<text x="143.5" y="76.2" transform="rotate(-90 143.5 76.2)">24</text>
<text x="146" y="76.2" transform="rotate(-90 146 76.2)">23</text>
<text x="148.6" y="76.2" transform="rotate(-90 148.6 76.2)">22</text>
<text x="151.1" y="75.6" transform="rotate(-90 151.1 75.6)">2</text>
<text x="153.6" y="75.6" transform="rotate(-90 153.6 75.6)">1</text>
<text x="156.2" y="76.8" transform="rotate(-90 156.2 76.8)">100</text>
<text x="158.7" y="76.2" transform="rotate(-90 158.7 76.2)">99</text>
<text x="161.3" y="76.2" transform="rotate(-90 161.3 76.2)">98</text>
<text x="163.8" y="76.2" transform="rotate(-90 163.8 76.2)">97</text>
<text x="166.3" y="76.2" transform="rotate(-90 166.3 76.2)">80</text>
<text x="168.9" y="76.2" transform="rotate(-90 168.9 76.2)">79</text>
<text x="171.4" y="76.2" transform="rotate(-90 171.4 76.2)">77</text>
<text x="174" y="76.2" transform="rotate(-90 174 76.2)">76</text>
<text x="176.5" y="76.2" transform="rotate(-90 176.5 76.2)">75</text>
<text x="179" y="76.2" transform="rotate(-90 179 76.2)">74</text>
<text x="181.6" y="76.2" transform="rotate(-90 181.6 76.2)">85</text>
<text x="184.1" y="76.2" transform="rotate(-90 184.1 76.2)">84</text>
<text x="186.7" y="76.2" transform="rotate(-90 186.7 76.2)">83</text>
<text x="189.2" y="76.2" transform="rotate(-90 189.2 76.2)">82</text>
<text x="191.7" y="76.2" transform="rotate(-90 191.7 76.2)">94</text>
<text x="194.3" y="76.2" transform="rotate(-90 194.3 76.2)">95</text>
<text x="196.8" y="76.2" transform="rotate(-90 196.8 76.2)">96</text>
<text x="199.4" y="76.2" transform="rotate(-90 199.4 76.2)">41</text>
<text x="250.1" y="73.6">13</text>
<text x="250.8" y="77.4">1</text>
<text x="306.6" y="77.4">1</text>
<text x="306.6" y="74.9">2</text>
<text x="306.6" y="72.4">3</text>
<text x="326.3" y="72.4">15</text>
<text x="326.3" y="74.9">16</text>
<text x="326.3" y="77.4">17</text>
<text x="128.2" y="81.3">29</text>
<text x="128.2" y="83.8">39</text>
<text x="207" y="83.8">78</text>
<text x="207.6" y="81.3">3</text>
<text x="250.1" y="80">15</text>
<text x="306" y="82.5">22</text>
<text x="306" y="80">23</text>
<text x="128.2" y="86.3">42</text>
<text x="128.2" y="88.9">43</text>
<text x="207" y="88.9">28</text>
<text x="207" y="86.3">53</text>
<text x="306" y="87.6">18</text>
<text x="306" y="85.1">19</text>
<text x="128.2" y="91.4">44</text>
<text x="128.2" y="94">45</text>
<text x="207" y="91.4">26</text>
<text x="207" y="94">81</text>
<text x="250.1" y="95.2">11</text>
<text x="250.8" y="90.1">2</text>
<text x="250.8" y="92.7">5</text>
<text x="306" y="90.1">20</text>
<text x="306" y="92.7">21</text>
<text x="128.2" y="96.5">46</text>
<text x="128.8" y="99">4</text>
<text x="128.8" y="101.6">5</text>
<text x="207" y="101.6">17</text>
<text x="207" y="99">18</text>
<text x="207" y="96.5">19</text>
<text x="250.1" y="97.8">14</text>
<text x="271.1" y="96.5">4</text>
<text x="271.1" y="99">7</text>
<text x="271.1" y="101.6">9</text>
<text x="128.8" y="104.1">6</text>
<text x="128.8" y="106.7">7</text>
<text x="207" y="106.7">14</text>
<text x="207" y="104.1">16</text>
<text x="250.1" y="107.9">10</text>
<text x="250.8" y="102.8">3</text>
<text x="250.8" y="105.4">6</text>
<text x="270.5" y="104.1">12</text>
<text x="128.8" y="109.2">8</text>
<text x="128.8" y="111.7">9</text>
<text x="207" y="111.7">12</text>
<text x="207" y="109.2">13</text>
<text x="250.1" y="110.5">13</text>
<text x="306.6" y="113">7</text>
<text x="306.6" y="110.5">8</text>
<text x="326.3" y="113">10</text>
<text x="327" y="110.5">9</text>
<text x="128.2" y="114.3">10</text>
<text x="128.2" y="116.8">20</text>
<text x="128.2" y="119.4">21</text>
<text x="207" y="114.3">11</text>
<text x="207" y="119.4">92</text>
<text x="207" y="116.8">93</text>
<text x="250.1" y="116.8">15</text>
<text x="250.8" y="114.3">1</text>
<text x="306.6" y="118.1">5</text>
<text x="306.6" y="115.5">6</text>
<text x="326.3" y="115.5">11</text>
<text x="326.3" y="118.1">13</text>
<text x="128.2" y="121.9">30</text>
<text x="128.2" y="124.4">31</text>
<text x="207" y="124.4">86</text>
<text x="207" y="121.9">91</text>
<text x="306.6" y="125.7">2</text>
<text x="306.6" y="123.2">3</text>
<text x="306.6" y="120.6">4</text>
<text x="326.3" y="120.6">14</text>
<text x="326.3" y="123.2">15</text>
<text x="326.3" y="125.7">16</text>
<text x="128.2" y="127">32</text>
<text x="128.2" y="129.5">33</text>
<text x="207" y="127">87</text>
<text x="207" y="129.5">88</text>
<text x="250.8" y="127">2</text>
<text x="250.8" y="129.5">5</text>
<text x="306" y="130.8">23</text>
<text x="306.6" y="128.2">1</text>
<text x="326.3" y="128.2">17</text>
<text x="128.2" y="132.1">34</text>
<text x="128.2" y="134.6">35</text>
<text x="128.2" y="137.1">36</text>
<text x="207" y="134.6">15</text>
<text x="207" y="137.1">40</text>
<text x="207" y="132.1">89</text>
<text x="250.1" y="132.1">11</text>
<text x="250.1" y="134.6">14</text>
<text x="271.1" y="133.3">4</text>
<text x="271.1" y="135.9">7</text>
<text x="306" y="135.9">19</text>
<text x="306" y="133.3">22</text>
<text x="128.2" y="139.7">37</text>
<text x="128.2" y="142.2">38</text>
<text x="207" y="139.7">65</text>
<text x="207" y="142.2">90</text>
<text x="250.8" y="139.7">3</text>
<text x="250.8" y="142.2">6</text>
<text x="270.5" y="140.9">12</text>
<text x="271.1" y="138.4">9</text>
<text x="306" y="138.4">18</text>
<text x="306" y="140.9">20</text>
<text x="306" y="143.5">21</text>
<text x="138.4" y="149.9" transform="rotate(-90 138.4 149.9)">47</text>
<text x="140.9" y="149.9" transform="rotate(-90 140.9 149.9)">48</text>
<text x="143.5" y="149.9" transform="rotate(-90 143.5 149.9)">49</text>
<text x="146" y="149.9" transform="rotate(-90 146 149.9)">50</text>
<text x="148.6" y="149.9" transform="rotate(-90 148.6 149.9)">51</text>
<text x="151.1" y="149.9" transform="rotate(-90 151.1 149.9)">52</text>
<text x="153.6" y="149.9" transform="rotate(-90 153.6 149.9)">54</text>
<text x="156.2" y="149.9" transform="rotate(-90 156.2 149.9)">55</text>
<text x="158.7" y="149.9" transform="rotate(-90 158.7 149.9)">56</text>
<text x="161.3" y="149.9" transform="rotate(-90 161.3 149.9)">57</text>
<text x="163.8" y="149.9" transform="rotate(-90 163.8 149.9)">58</text>
<text x="166.3" y="149.9" transform="rotate(-90 166.3 149.9)">59</text>
<text x="168.9" y="149.9" transform="rotate(-90 168.9 149.9)">60</text>
<text x="171.4" y="149.9" transform="rotate(-90 171.4 149.9)">61</text>
<text x="174" y="149.9" transform="rotate(-90 174 149.9)">62</text>
<text x="176.5" y="149.9" transform="rotate(-90 176.5 149.9)">63</text>
<text x="179" y="149.9" transform="rotate(-90 179 149.9)">64</text>
<text x="181.6" y="149.9" transform="rotate(-90 181.6 149.9)">66</text>
<text x="184.1" y="149.9" transform="rotate(-90 184.1 149.9)">67</text>
<text x="186.7" y="149.9" transform="rotate(-90 186.7 149.9)">68</text>
<text x="189.2" y="149.9" transform="rotate(-90 189.2 149.9)">69</text>
<text x="191.7" y="149.9" transform="rotate(-90 191.7 149.9)">70</text>
<text x="194.3" y="149.9" transform="rotate(-90 194.3 149.9)">71</text>
<text x="196.8" y="149.9" transform="rotate(-90 196.8 149.9)">72</text>
<text x="199.4" y="149.9" transform="rotate(-90 199.4 149.9)">73</text>
<text x="250.1" y="144.8">10</text>
<text x="250.1" y="147.3">13</text>
<text x="250.1" y="153.6">15</text>
<text x="250.8" y="151.1">1</text>
<text x="250.8" y="165.1">12</text>
<text x="262.2" y="167.6">11</text>
<text x="250.8" y="170.2">13</text>
<text x="250.8" y="175.2">10</text>
<text x="262.8" y="177.8">8</text>
<text x="251.4" y="180.3">9</text>
</g>
<g font-size="1.3" fill="#006464">
<text x="264.8" y="50.5">D15</text>
<text x="255" y="54.3">I0a</text>
<text x="255" y="56.9">I0b</text>
<text x="255" y="59.4">I0c</text>
<text x="311.6" y="56.9">HM6116P-3</text>
<text x="121.3" y="63.2">VCC</text>
<text x="255" y="61.9">I0d</text>
<text x="265.7" y="60.7">Za</text>
<text x="265.7" y="63.2">Zb</text>
<text x="265.7" y="65.7">Zc</text>
<text x="310.9" y="65.7">A2</text>
<text x="310.9" y="63.2">A1</text>
<text x="310.9" y="60.7">A0</text>
<text x="321.4" y="60.7">D0</text>
<text x="321.4" y="63.2">D1</text>
<text x="321.4" y="65.7">D2</text>
<text x="255" y="67">I1a</text>
<text x="255" y="69.6">I1b</text>
<text x="265.7" y="68.3">Zd</text>
<text x="310.9" y="70.8">A4</text>
<text x="310.9" y="68.3">A3</text>
<text x="321.4" y="68.3">D3</text>
<text x="321.4" y="70.8">D4</text>
<text x="255" y="72.1">I1c</text>
<text x="255" y="74.6">I1d</text>
<text x="310.9" y="75.9">A6</text>
<text x="310.9" y="73.4">A5</text>
<text x="315.6" y="74.6">E18</text>
<text x="321.4" y="73.4">D5</text>
<text x="321.4" y="75.9">D6</text>
<text x="132.6" y="82.3">PR15</text>
<text x="139.4" y="83.1" transform="rotate(-90 139.4 83.1)">PR14</text>
<text x="141.9" y="83.1" transform="rotate(-90 141.9 83.1)">PR13</text>
<text x="144.5" y="83.1" transform="rotate(-90 144.5 83.1)">PR12</text>
<text x="147" y="83.1" transform="rotate(-90 147 83.1)">PR11</text>
<text x="149.6" y="83.1" transform="rotate(-90 149.6 83.1)">PR10</text>
<text x="152.1" y="83.1" transform="rotate(-90 152.1 83.1)">PR05</text>
<text x="154.6" y="83.1" transform="rotate(-90 154.6 83.1)">PR04</text>
<text x="157.2" y="83.1" transform="rotate(-90 157.2 83.1)">PR03</text>
<text x="159.7" y="83.1" transform="rotate(-90 159.7 83.1)">PR02</text>
<text x="162.3" y="83.1" transform="rotate(-90 162.3 83.1)">PR01</text>
<text x="164.8" y="83.1" transform="rotate(-90 164.8 83.1)">PR00</text>
<text x="167.3" y="80.7" transform="rotate(-90 167.3 80.7)">D0</text>
<text x="169.9" y="80.7" transform="rotate(-90 169.9 80.7)">D1</text>
<text x="172.4" y="80.7" transform="rotate(-90 172.4 80.7)">D2</text>
<text x="175" y="80.7" transform="rotate(-90 175 80.7)">D3</text>
<text x="177.5" y="80.7" transform="rotate(-90 177.5 80.7)">D4</text>
<text x="180" y="80.7" transform="rotate(-90 180 80.7)">D5</text>
<text x="182.6" y="80.5" transform="rotate(-90 182.6 80.5)">A0</text>
<text x="185.1" y="80.5" transform="rotate(-90 185.1 80.5)">A1</text>
<text x="187.7" y="80.5" transform="rotate(-90 187.7 80.5)">A2</text>
<text x="190.2" y="80.5" transform="rotate(-90 190.2 80.5)">A3</text>
<text x="192.7" y="81.6" transform="rotate(-90 192.7 81.6)">SEL</text>
<text x="195.3" y="82.5" transform="rotate(-90 195.3 82.5)">SDI0</text>
<text x="197.8" y="82.5" transform="rotate(-90 197.8 82.5)">SDI1</text>
<text x="200.4" y="81.7" transform="rotate(-90 200.4 81.7)">CLK</text>
<text x="201.4" y="82.3">VCC</text>
<text x="257.4" y="83.5">74LS157</text>
<text x="310.9" y="78.4">A7</text>
<text x="310.9" y="83.5">A9</text>
<text x="310.9" y="81">A8</text>
<text x="321.4" y="78.4">D7</text>
<text x="132.6" y="84.8">PR20</text>
<text x="132.6" y="87.3">PR21</text>
<text x="132.6" y="89.9">PR22</text>
<text x="201.4" y="89.9">VCC</text>
<text x="201.4" y="87.3">VCC</text>
<text x="201.4" y="84.8">VCC</text>
<text x="264.8" y="87.3">E13</text>
<text x="310.9" y="88.6">CS</text>
<text x="310.9" y="86.1">A10</text>
<text x="132.6" y="92.4">PR23</text>
<text x="132.6" y="95">PR24</text>
<text x="201.8" y="92.4">N.C</text>
<text x="202.5" y="95">CS</text>
<text x="255" y="91.1">I0a</text>
<text x="255" y="93.7">I0b</text>
<text x="310.9" y="91.1">OE</text>
<text x="310.9" y="93.7">WR</text>
<text x="132.6" y="100">CI00</text>
<text x="132.6" y="97.5">PR25</text>
<text x="200" y="100">CO01</text>
<text x="200" y="97.5">CO00</text>
<text x="255" y="96.2">I0c</text>
<text x="255" y="98.8">I0d</text>
<text x="265.7" y="97.5">Za</text>
<text x="265.7" y="100">Zb</text>
<text x="132.6" y="102.6">CI01</text>
<text x="132.6" y="105.1">CI02</text>
<text x="132.6" y="107.7">CI03</text>
<text x="167.1" y="105.1">J43</text>
<text x="200" y="107.7">CO04</text>
<text x="200" y="105.1">CO03</text>
<text x="200" y="102.6">CO02</text>
<text x="255" y="103.8">I1a</text>
<text x="255" y="106.4">I1b</text>
<text x="265.7" y="105.1">Zd</text>
<text x="265.7" y="102.6">Zc</text>
<text x="311.6" y="107.7">HM6116P-3</text>
<text x="132.6" y="110.2">CI04</text>
<text x="132.6" y="112.7">CI05</text>
<text x="200" y="112.7">CO06</text>
<text x="200" y="110.2">CO05</text>
<text x="255" y="108.9">I1c</text>
<text x="255" y="111.5">I1d</text>
<text x="310.9" y="111.5">A0</text>
<text x="321.4" y="111.5">D0</text>
<text x="132.6" y="115.3">CI06</text>
<text x="132.6" y="117.8">CI07</text>
<text x="200" y="115.3">CO07</text>
<text x="200" y="117.8">CO08</text>
<text x="310.9" y="119.1">A3</text>
<text x="310.9" y="116.5">A2</text>
<text x="310.9" y="114">A1</text>
<text x="321.4" y="114">D1</text>
<text x="321.4" y="116.5">D2</text>
<text x="321.4" y="119.1">D3</text>
<text x="132.6" y="120.4">CI08</text>
<text x="132.6" y="122.9">CI10</text>
<text x="132.6" y="125.4">CI11</text>
<text x="200" y="125.4">SDO1</text>
<text x="200" y="122.9">CO10</text>
<text x="200" y="120.4">CO09</text>
<text x="257.4" y="120.4">74LS157</text>
<text x="264.8" y="124.2">D17</text>
<text x="310.9" y="124.2">A5</text>
<text x="310.9" y="121.6">A4</text>
<text x="315.6" y="125.4">E19</text>
<text x="321.4" y="121.6">D4</text>
<text x="321.4" y="124.2">D5</text>
<text x="132.6" y="128">CI12</text>
<text x="132.6" y="130.5">CI13</text>
<text x="200" y="128">SDO0</text>
<text x="200.9" y="130.5">BRIT</text>
<text x="255" y="128">I0a</text>
<text x="255" y="130.5">I0b</text>
<text x="310.9" y="129.2">A7</text>
<text x="310.9" y="126.7">A6</text>
<text x="310.9" y="131.8">A8</text>
<text x="321.4" y="126.7">D6</text>
<text x="321.4" y="129.2">D7</text>
<text x="132.6" y="133.1">CI14</text>
<text x="132.6" y="135.6">CI15</text>
<text x="200.1" y="133.1">NCOL</text>
<text x="201.5" y="135.6">VSS</text>
<text x="255" y="133.1">I0c</text>
<text x="255" y="135.6">I0d</text>
<text x="265.7" y="134.3">Za</text>
<text x="265.7" y="136.9">Zb</text>
<text x="310.9" y="136.9">A10</text>
<text x="310.9" y="134.3">A9</text>
<text x="132.6" y="138.1">CI16</text>
<text x="132.6" y="140.7">CI17</text>
<text x="132.6" y="143.2">CI18</text>
<text x="201.5" y="138.1">VSS</text>
<text x="201.5" y="140.7">VSS</text>
<text x="201.5" y="143.2">VSS</text>
<text x="255" y="140.7">I1a</text>
<text x="255" y="143.2">I1b</text>
<text x="265.7" y="141.9">Zd</text>
<text x="265.7" y="139.4">Zc</text>
<text x="310.9" y="139.4">CS</text>
<text x="310.9" y="141.9">OE</text>
<text x="139.4" y="145.5" transform="rotate(-90 139.4 145.5)">CI20</text>
<text x="141.9" y="145.5" transform="rotate(-90 141.9 145.5)">CI21</text>
<text x="144.5" y="145.5" transform="rotate(-90 144.5 145.5)">CI22</text>
<text x="147" y="145.5" transform="rotate(-90 147 145.5)">CI23</text>
<text x="149.6" y="145.5" transform="rotate(-90 149.6 145.5)">CI24</text>
<text x="152.1" y="145.5" transform="rotate(-90 152.1 145.5)">CI25</text>
<text x="154.6" y="145.5" transform="rotate(-90 154.6 145.5)">CI26</text>
<text x="157.2" y="145.5" transform="rotate(-90 157.2 145.5)">CI27</text>
<text x="159.7" y="145.5" transform="rotate(-90 159.7 145.5)">CI28</text>
<text x="162.3" y="145.5" transform="rotate(-90 162.3 145.5)">CI30</text>
<text x="164.8" y="145.5" transform="rotate(-90 164.8 145.5)">CI31</text>
<text x="167.3" y="145.5" transform="rotate(-90 167.3 145.5)">CI32</text>
<text x="169.9" y="145.5" transform="rotate(-90 169.9 145.5)">CI33</text>
<text x="172.4" y="145.5" transform="rotate(-90 172.4 145.5)">CI34</text>
<text x="175" y="145.5" transform="rotate(-90 175 145.5)">CI35</text>
<text x="177.5" y="145.5" transform="rotate(-90 177.5 145.5)">CI36</text>
<text x="180" y="145.5" transform="rotate(-90 180 145.5)">CI37</text>
<text x="182.6" y="145.5" transform="rotate(-90 182.6 145.5)">CI40</text>
<text x="185.1" y="145.5" transform="rotate(-90 185.1 145.5)">CI41</text>
<text x="187.7" y="145.5" transform="rotate(-90 187.7 145.5)">CI42</text>
<text x="190.2" y="145.5" transform="rotate(-90 190.2 145.5)">CI43</text>
<text x="192.7" y="145.5" transform="rotate(-90 192.7 145.5)">CI44</text>
<text x="195.3" y="145.5" transform="rotate(-90 195.3 145.5)">CI45</text>
<text x="197.8" y="145.5" transform="rotate(-90 197.8 145.5)">CI46</text>
<text x="200.4" y="145.5" transform="rotate(-90 200.4 145.5)">CI47</text>
<text x="255" y="145.8">I1c</text>
<text x="255" y="148.3">I1d</text>
<text x="310.9" y="144.5">WR</text>
<text x="257.4" y="157.2">74LS157</text>
<text x="209" y="167.3">VSS</text>
<text x="255.2" y="167.3">D18D</text>
<text x="254.2" y="169.9">74LS32</text>
<text x="254.2" y="177.5">74LS32</text>
<text x="255.2" y="180">D18C</text>
<text x="132.1" y="210.3">rgb</text>
<text x="164.8" y="214.3">RED</text>
<text x="133.5" y="219.4">PALCS</text>
<text x="133.5" y="222">MRD</text>
<text x="162.3" y="216.9">GREEN</text>
<text x="163.7" y="219.4">BLUE</text>
<text x="133.5" y="227">VBLANK</text>
<text x="133.5" y="224.5">SYSRES</text>
<text x="133.5" y="232.1">M6</text>
<text x="133.5" y="229.6">HBLANK</text>
<text x="133.5" y="234.7">SDO1</text>
</g>
<g font-size="1.3" fill="#725600">
<text x="195.3" y="60.8" transform="rotate(-90 195.3 60.8)">SDI0</text>
<text x="207.2" y="61.9">M6</text>
<text x="217.4" y="95">CPGCS</text>
<text x="237.3" y="166.1">WEL</text>
<text x="235" y="173.7">PALCS</text>
<text x="237" y="181.3">WEH</text>
<text x="180.5" y="214.3">RED</text>
<text x="114.4" y="219.4">PALCS</text>
<text x="116.3" y="222">MRD</text>
<text x="180.5" y="216.9">GREEN</text>
<text x="180.5" y="219.4">BLUE</text>
<text x="113.1" y="224.5">SYSRES</text>
<text x="113.2" y="227">VBLANK</text>
<text x="112.9" y="229.6">HBLANK</text>
<text x="132.1" y="248.7">File: rgb.kicad_sch</text>
</g>
<g font-size="1.3" fill="#0000c2">
<text x="200.7" y="60.9">6M</text>
<text x="151.1" y="229.8">OK</text>
</g>
<g font-size=".8" fill="#840000">
<text x="314.6" y="75.5">MCM2018</text>
<text x="314.6" y="126.3">MCM2018</text>
</g>
<g font-size=".8" fill="#006464">
<text x="255" y="78.1">SELECT_A-B</text>
<text x="255" y="80.6">STROBE_G</text>
<text x="255" y="114.9">SELECT_A-B</text>
<text x="255" y="117.4">STROBE_G</text>
<text x="255" y="151.7">SELECT_A-B</text>
<text x="255" y="154.3">STROBE_G</text>
</g>
</svg>
